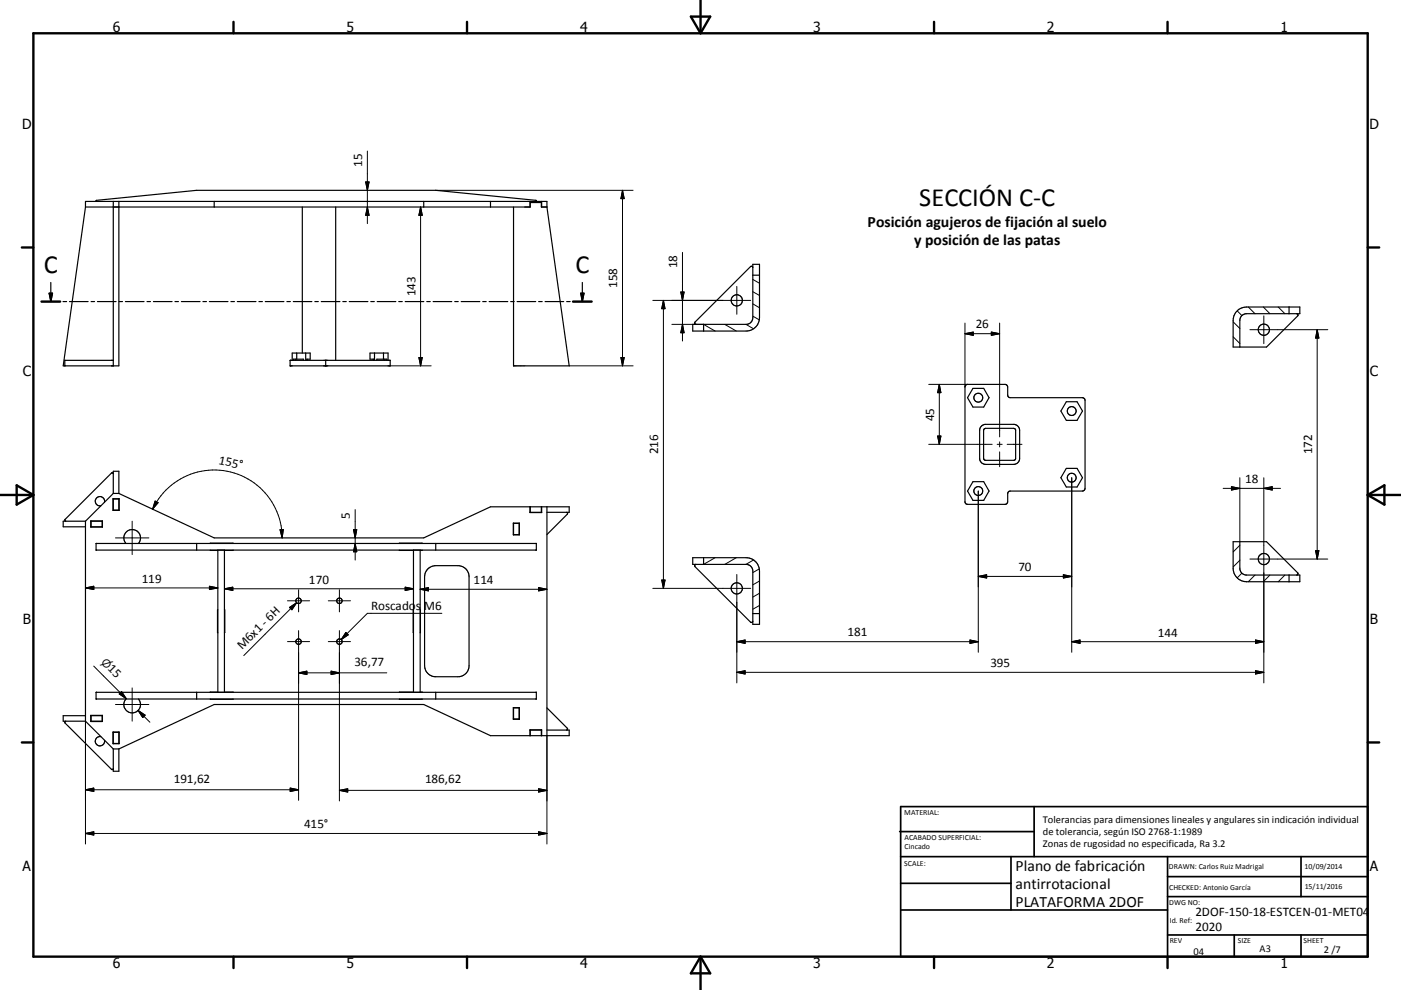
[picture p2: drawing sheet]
<svg xmlns="http://www.w3.org/2000/svg" width="420mm" height="297mm" viewBox="0 0 420 297" stroke-linecap="round" stroke-linejoin="round" font-family="sans-serif">
<g fill="none" stroke="#000" stroke-width=".36">
<path d="M25.6 62.1v-1.7h138.4v1.7M25.6 62.1h133.4v-1.3h3.3v1.3h1.7M29 60.4l-.2-.1 .2-.2 30-3h71.6l30 3 .2 .2-.2 .1M34 60.4v49.4M35.6 60.4v49.4h-16.7l6.7-47.7M64.2 60.4v1.7M90.6 62.1v43.8M100.6 62.1v46M127 60.4v1.7M147.1 60.4v1.7M154 62.1v47.7h16.7l-6.7-47.7M158.9 60.4v1.7"/>
<path d="M162.4 60.4v1.7M12.4 90.5h5.6M14.7 88h1l-.5 2.5zM15.2 84.7v5.8M18.9 90.5h1.1M20.8 90.5h5.6M27.3 90.5h1M29.2 90.5h5.6M35.7 90.5h1M37.6 90.5h5.6M44.1 90.5h1M46 90.5h5.6"/>
<path d="M52.5 90.5h1M54.4 90.5h5.6M60.8 90.5h1.1M62.8 90.5h5.6M69.2 90.5h1.1M71.2 90.5h5.5M77.6 90.5h1.1M79.5 90.5h5.6M86 90.5h1.1M87.9 90.5h5.6M94.4 90.5h1M96.3 90.5h5.6"/>
<path d="M102.8 90.5h1M104.7 90.5h5.6M111.2 90.5h1M113.1 90.5h5.6M119.5 90.5h1.1M121.5 90.5h5.6M128 90.5h1M129.9 90.5h5.5M136.3 90.5h1.1M138.3 90.5h5.6M144.7 90.5h1.1M146.6 90.5h5.6"/>
<path d="M153.1 90.5h1.1M155 90.5h5.6M161.5 90.5h1M163.4 90.5h5.6M169.9 90.5h1M171.8 90.5h5.6M174.1 88h1l-.5 2.5zM174.6 84.7v5.8M207.7 97.3h16a1.99 1.99 0 0 0 2-2v-16h2v16a4 4 0 0 1-4 4h-16zM210.9 97.3v2M225.7 82.6h2M225.7 80.3l-.3-.4-.4 .1-16.6 16.6-.1 .5 .4 .2"/>
<path d="M386.5 92.1v2M388.7 94.1l.4 .2-.1 .5-9.3 9.3h-10v-8a4 4 0 0 1 4-4h16v2h-16a2.02 2.02 0 0 0-2 2v8M34 108.1h-14.6v1.7M87 108.1h30v1.7h-30zM87.6 108.1v-2.2h5.4v1.9h-1v.3M88 108.1v-.3h2.9v.3M88.6 107.8v.3M89 105.9v1.9M91.7 105.9v2.2M97.6 108.1v1.7M111.9 107.8v.3M111.9 108.1v-.3h-1v-1.9h5.4v2.2"/>
<path d="M112.3 105.9v2.2M113 108.1v-.3h3v.3M115 105.9v1.9M115.4 107.8v.3M289.5 115.5l.6-.2h11.4l.6 .6v2.8l.4 .5 .4 .1h21.6l.6 .3 .2 .5v26.4l-.2 .6-.6 .2h-21.6l-.4 .1-.4 .5v2.8l-.6 .6h-11.4l-.6-.2-.2-.6v-34.4zM291.7 116.5h3.2l1.6 2.8-1.6 2.8h-3.2l-1.6-2.8zM294.3 127.7l1.2-.4h8.4a1.8 1.8 0 0 1 1.8 1.8v8.4a1.8 1.8 0 0 1-1.8 1.8h-8.4a1.8 1.8 0 0 1-1.8-1.8v-8.4l.2-.9zM295 128.8l.5-.3h8.4l.5 .3v9.1l-.5 .2-8.8-.1-.2-.5zM319.7 120.5h3.2l1.6 2.8-1.6 2.8h-3.2l-1.6-2.8zM25.6 156.4v60M25.6 156.4h-6.7v1.6h6.7M27.2 156.3h3.5v1.8h-3.5z"/>
<path d="M27.2 158h3.5M27.2 156.4h3.5M27.3 156.4v1.6M30.6 156.4v1.6M31.3 150.7a1.4 1.4 0 0 0-1.2-1.7 1.4 1.4 0 0 0-1.5 1.5 1.4 1.4 0 0 0 1.7 1.2M33.9 149.6h1.8v3.5h-1.8zM34 148v-6.6h1.6v6.6M34 149.6v3.5M34 148h1.6M34 148l-8.4 8.4M34 153h1.6M34 149.7h1.6"/>
<path d="M34 142.2l-.2-.3h-.4l-13.9 13.9v.4l.3 .2M35.6 149.6v3.5M35.6 148l28.6 13.4h62.8l20.1-9.3h23.6v1.6h-6.7M153.9 157h1.8v3.5h-1.8zM154 157v3.5M154 157h1.6M155.6 157v3.5M158.9 152.1v1.7h3.5v-1.7M158.9 153.7h3.5M159 152.1v1.6M162.3 152.1v1.6M164 152.1v68.6"/>
<path d="M169.8 153.7l.3 .2v.4l-6.1 6.1M291.7 144.5h3.2l1.6 2.8-1.6 2.8h-3.2l-1.6-2.8zM319.7 140.5h3.2l1.6 2.8-1.6 2.8h-3.2l-1.6-2.8zM28.8 163h132v2h-132zM37.8 163a2.5 2.5 0 0 1 .1-3.4 2.5 2.5 0 0 1 3.5 0 2.5 2.5 0 0 1 .1 3.4M59 163v2M63 163h6.9M63 165l2.3 .1M65.3 165v42.7M67.3 165v42.7M69.9 165l-2.6 .1M119.7 163h6.9"/>
<path d="M119.7 165l4.3 .1M124 165v42.7M126 165v42.7M126.6 165l-.6 .1M128.3 170.7l1.1-.7 .8-.3h7.1a3.3 3.3 0 0 1 3.3 3.3v26.7a3.3 3.3 0 0 1-3.3 3.3h-6.7a3.3 3.3 0 0 1-3.3-3.3v-26.7l.2-1.2zM130.6 163v2M154 160.4h1.6M207.7 167.3h16a4.1 4.1 0 0 1 4 4v16h-2v-16a2.03 2.03 0 0 0-2-2h-16zM208.7 169.3l-.4 .2 .1 .5 16.6 16.6 .4 .1 .3-.4M210.9 167.3v2M371.7 162.5v8a1.97 1.97 0 0 0 2 2h16v2h-16a4 4 0 0 1-4-4v-8h10l9.3 9.3 .1 .5-.4 .2M386.5 172.5v2"/>
<path d="M65.3 183v6.8M67.3 183v6.8M124 183v6.8M126 183v6.8M225.7 184.1h2M19.8 216.4l-.3 .2v.3l13.9 13.9 .4 .1 .2-.3M25.6 216.4l8.4 8.3M25.6 214.7h-6.7v1.7h6.7M27.2 214.6h3.5v1.9h-3.5zM27.2 216.4h3.5M27.2 214.7h3.5M27.3 214.7v1.7"/>
<path d="M28.8 207.7h132v2h-132zM30.6 214.7v1.7M33.9 219.6h1.8v3.5h-1.8zM34 219.6v3.5M34 219.7h1.6M35.6 219.6v3.5M37.8 209.7a2.5 2.5 0 0 0 .1 3.5 2.5 2.5 0 0 0 3.5 0 2.5 2.5 0 0 0 .1-3.5M59 207.7v2M63 209.7h6.9M65.3 207.6l-2.3 .1M67.3 207.6l2.6 .1M119.7 209.7h6.9"/>
<path d="M124 207.6l-4.3 .1M126 207.6l.6 .1M130.6 207.7v2M153.9 212.3h1.8v3.5h-1.8zM154 212.3v3.5M154 215.7h1.6M154 212.4h1.6M155.6 212.3v3.5M158.9 219h3.5M159 219v1.7M162.3 219v1.7M164 219h6.7v1.7h-23.6l-20.1-9.3h-62.8l-28.6 13.3"/>
<path d="M164 212.4l6.1 6.1v.3l-.3 .2M30.3 221a1.39 1.39 0 0 0-1.7 1.3 1.39 1.39 0 0 0 1.5 1.5 1.39 1.39 0 0 0 1.2-1.7M34 224.7v6.7h1.6v-6.7M34 224.7h1.6M34 223h1.6M158.9 220.7v-1.7h3.5v1.7"/>
<circle cx="220.9" cy="90.1" r="1.67"/>
<circle cx="378.9" cy="98.9" r="1.68"/>
<circle cx="293.3" cy="119.3" r="1.33"/>
<circle cx="321.3" cy="123.3" r="1.33"/>
<circle cx="293.3" cy="147.3" r="1.33"/>
<circle cx="321.3" cy="143.3" r="1.33"/>
<circle cx="220.9" cy="176.5" r="1.68"/>
<circle cx="378.9" cy="167.7" r="1.68"/>
<circle cx="89.5" cy="180.2" r=".82"/>
<circle cx="89.5" cy="192.5" r=".82"/>
<circle cx="101.8" cy="180.2" r=".82"/>
<circle cx="101.8" cy="192.5" r=".82"/>
</g>
<g fill="#000">
<circle cx="87" cy="109.8" r=".18"/>
<circle cx="87" cy="108.1" r=".18"/>
<circle cx="97.6" cy="108.1" r=".18"/>
<circle cx="97.6" cy="109.8" r=".18"/>
</g>
<g fill="none" stroke="#000" stroke-width=".71">
<path d="M10 10h400v277h-400zM70 6.6v3.4M140 6.6v3.4M207.1 5h5.8l-2.9 5zM210 0v10M280 6.6v3.4M350 6.6v3.4M6.6 74.2h3.4M410 74.2h3.5M12.4 90.5h5.6M171.8 90.5h5.6M0 148.5h10"/>
<path d="M5 145.6l5 2.9-5 2.9zM410 148.5h10.1M410 148.5l5.1-2.9v5.8zM6.6 222.7h3.4M410 222.7h3.5M70 287v3.4M140 287v3.4M210 287v10M210 287l2.9 5h-5.8zM280 287v3.4M350 287v3.4"/>
</g>
<g fill="none" stroke="#000" stroke-width=".51">
<path d="M269.7 249.5h40.3M270 242h140v45h-140zM270 257h140M303.1 257v16M310 242v15M350 257v30M390.1 257v12M270 265h33.1M270 273h80M350 269h60M350 263h60M350 280.5h60"/>
<path d="M370 280.5v6.5M390.1 280.5v6.5"/>
</g>
<g fill="none" stroke="#000" stroke-width=".3">
<path d="M109.6 54.6h1.1l-.6 2.5zM110.1 45.3v21.8M130.6 57.1h59.2M186.6 57.1v52.7M186.6 57.1l.5 2.5h-.9zM110.1 62.1l.6 2.5h-1.1zM126.1 62.1l.5 2.5h-1zM126.1 62.1v47.7M204.6 75.7v26.6M195.7 90.1h29.4M198.9 90.1v86.4M198.9 90.1l.5 2.5h-1z"/>
<path d="M201.4 97.3h9.5l3.5 2M204.1 87.6h1l-.5 2.5zM204.6 97.3l.5 2.5h-1zM217.3 97.3l3.4 2M220.9 85.9v8.4M223.6 97.3l2.3 1.3M225.7 94.8l1.9 1.1M225.7 91.2l2 1.1M225.7 87.5l2 1.2M225.7 83.8l2 1.2M289.3 96.9v19.2M297.2 99.6l2.5 .5-2.5 .5z"/>
<path d="M299.7 96.9v34.2M369.7 96.6l2 2M371 93.3l1.3 1.4M374.3 92.1l2 2M374.7 98.9h23.4M378.8 92.1l1.9 2M378.9 94.7v8.4M383.2 92.1l2 2M394.9 98.9v68.8M394.9 98.9l.5 2.5h-1zM117 109.8h12.3M125.6 107.3h1l-.5 2.5z"/>
<path d="M170.7 109.8h19.1M186.2 107.3h.9l-.5 2.5zM278.4 115.3h11.7M281.6 115.3v18M281.6 115.3l.5 2.5h-1zM289.3 100.1h10.4M289.3 100.1l2.5-.5v1zM369.7 101l2 2.1M278.4 133.3h19.1M281.1 130.8h1l-.5 2.5zM299 133.3h1.5M299.7 132.6v1.5"/>
<path d="M299.7 135.6v4.4M302 133.3h4.4M39.6 156.4v10M45.7 152.8a20.4 20.4 0 0 1 22.9-11.3 20.4 20.4 0 0 1 16 19.9M46.5 150.3l.9 .5-1.7 2zM84 158.9h.9l-.3 2.5zM106 158.9h1l-.5 2.5zM106.5 152.9v15.1M293.3 147.3v48.4M321.3 143.3v52.4M366.7 146.5h17.2M369.2 146l2.5 .5-2.5 .5z"/>
<path d="M371.7 143.3v19.2M378.9 143.3v61.6M378.9 146.5l2.5-.5v1zM25.6 176.4l2.5-.5v1zM25.6 176.4h39.7M34.6 161.4h10M62.8 175.9l2.5 .5-2.5 .5zM67.3 176.6h56.7M67.3 176.6l2.5-.4v.9zM89.5 176.9v6.7M101.8 176.9v6.7M106.5 163l.5 2.5h-1z"/>
<path d="M121.5 176.2l2.5 .4-2.5 .5zM126 176.8h38M126 176.8l2.5-.5v1zM161.5 176.3l2.5 .5-2.5 .5zM195.7 176.5h29.4M198.4 174h1l-.5 2.5zM214.4 167.3l-3.5 2M220.7 167.3l-3.4 2M220.9 172.3v32.6M225.9 168l-2.3 1.3M227.6 170.7l-1.9 1.1M227.7 178l-2 1.1"/>
<path d="M227.7 174.3l-2 1.2M293.3 172.9h28M293.3 172.9l2.5-.5v1zM318.8 172.4l2.5 .5-2.5 .5zM371.7 168.1l-2 2M371.7 163.6l-2 2M372.3 172l-1.3 1.3M374.7 167.7h23.4M376.3 172.5l-2 2M380.7 172.5l-1.9 2M385.2 172.5l-2 2M394.4 165.2h1l-.5 2.5z"/>
<path d="M28.1 199.8l9.7 9.8M86.2 192.5h6.6M86.2 180.2h6.6M86.8 182.2l2.1-1.4-1.4 2.1zM88.9 180.8l-15.8 15.9M89.5 189.2v50.9M98.4 192.5h6.7M98.4 180.2h6.7M101.8 189.2v51.1M103.7 189.7l.7 .8-2.1 1.4zM132.5 184h-22.4l-7.8 7.9M220.9 192.5h72.4"/>
<path d="M220.9 192.5l2.5-.5v1zM227.7 181.6l-2 1.2M290.8 192l2.5 .5-2.5 .5zM321.3 192.5h57.6M321.3 192.5l2.5-.5v1zM376.4 192l2.5 .5-2.5 .5zM25.6 216.4v36.8M34.6 211.4h10M36.1 207.8l1.7 1.8M36.4 207.5l1.4 2.1-2.1-1.4zM39.6 206.4v10M41.4 213.1l3.5 3.6"/>
<path d="M41.4 213.1l2.1 1.5-.7 .7zM89.5 201.9h26.5M89.5 201.9l2.5-.5v1zM99.3 201.4l2.5 .5-2.5 .5zM220.9 201.7h158M220.9 201.7l2.5-.5v1zM376.4 201.2l2.5 .5-2.5 .5zM25.6 236.9l2.5-.5v1zM25.6 236.9h63.9M87 236.4l2.5 .5-2.5 .5zM101.8 237.1h62.2M101.8 237.1l2.5-.5v1z"/>
<path d="M161.5 236.6l2.5 .5-2.5 .5zM164 220.7v32.5M25.6 250h138.4M25.6 250l2.5-.5v1zM161.5 249.5l2.5 .5-2.5 .5z"/>
</g>
<path d="M14.7 88h1l-.5 2.5zM174.1 88h1l-.5 2.5z" fill="#000" stroke="#000" stroke-width=".36"/>
<g fill="#000" stroke="#000" stroke-width=".3">
<path d="M109.6 54.6h1.1l-.6 2.5zM186.6 57.1l.5 2.5h-.9zM110.1 62.1l.6 2.5h-1.1zM126.1 62.1l.5 2.5h-1zM198.9 90.1l.5 2.5h-1zM204.1 87.6h1l-.5 2.5zM204.6 97.3l.5 2.5h-1zM289.3 100.1l2.5-.5v1zM125.6 107.3h1l-.5 2.5zM186.2 107.3h.9l-.5 2.5zM281.6 115.3l.5 2.5h-1zM297.2 99.6l2.5 .5-2.5 .5z"/>
<path d="M394.9 98.9l.5 2.5h-1zM281.1 130.8h1l-.5 2.5zM46.5 150.3l.9 .5-1.7 2zM84 158.9h.9l-.3 2.5zM106 158.9h1l-.5 2.5zM369.2 146l2.5 .5-2.5 .5zM378.9 146.5l2.5-.5v1zM25.6 176.4l2.5-.5v1zM62.8 175.9l2.5 .5-2.5 .5zM67.3 176.6l2.5-.4v.9zM106.5 163l.5 2.5h-1zM121.5 176.2l2.5 .4-2.5 .5z"/>
<path d="M126 176.8l2.5-.5v1zM161.5 176.3l2.5 .5-2.5 .5zM198.4 174h1l-.5 2.5zM293.3 172.9l2.5-.5v1zM318.8 172.4l2.5 .5-2.5 .5zM394.4 165.2h1l-.5 2.5zM86.8 182.2l2.1-1.4-1.4 2.1zM103.7 189.7l.7 .8-2.1 1.4zM220.9 192.5l2.5-.5v1zM290.8 192l2.5 .5-2.5 .5zM321.3 192.5l2.5-.5v1zM376.4 192l2.5 .5-2.5 .5z"/>
<path d="M36.4 207.5l1.4 2.1-2.1-1.4zM41.4 213.1l2.1 1.5-.7 .7zM89.5 201.9l2.5-.5v1zM99.3 201.4l2.5 .5-2.5 .5zM220.9 201.7l2.5-.5v1zM376.4 201.2l2.5 .5-2.5 .5zM25.6 236.9l2.5-.5v1zM87 236.4l2.5 .5-2.5 .5zM101.8 237.1l2.5-.5v1zM161.5 236.6l2.5 .5-2.5 .5zM25.6 250l2.5-.5v1zM161.5 249.5l2.5 .5-2.5 .5z"/>
</g>
<g font-size="7.9">
<text x="275.6" y="61.7">SECCIÓN C-C</text>
<text x="13.1" y="82">C</text>
<text x="172.6" y="82">C</text>
</g>
<g font-size="4.7">
<text x="260.1" y="68.1">Posición agujeros de fijación al suelo</text>
<text x="274.1" y="73.5">y posición de las patas</text>
<text x="304.5" y="261.2">Plano de fabricación</text>
<text x="304.5" y="266.6">antirrotacional</text>
<text x="304.5" y="272">PLATAFORMA 2DOF</text>
</g>
<g font-size="4.2">
<text x="33.9" y="9.6">6</text>
<text x="103.9" y="9.6">5</text>
<text x="173.9" y="9.6">4</text>
<text x="243.8" y="9.6">3</text>
<text x="313.9" y="9.6">2</text>
<text x="383.9" y="9.6">1</text>
<text x="6.7" y="38.7">D</text>
<text x="410.5" y="38.7">D</text>
<text x="6.9" y="112.9">C</text>
<text x="410.7" y="112.9">C</text>
<text x="6.9" y="187.1">B</text>
<text x="410.7" y="187.1">B</text>
<text x="6.8" y="261.4">A</text>
<text x="410.7" y="261.4">A</text>
<text x="33.9" y="290.4">6</text>
<text x="103.9" y="290.4">5</text>
<text x="173.9" y="290.4">4</text>
<text x="243.8" y="290.4">3</text>
<text x="313.9" y="290.4">2</text>
<text x="383.9" y="290.4">1</text>
</g>
<g font-size="3.9">
<text x="108.6" y="50.1" transform="rotate(-90 108.6 50.1)">15</text>
<text x="203" y="80.5" transform="rotate(-90 203 80.5)">18</text>
<text x="124.5" y="88.9" transform="rotate(-90 124.5 88.9)">143</text>
<text x="185.1" y="86.4" transform="rotate(-90 185.1 86.4)">158</text>
<text x="292.5" y="98.6">26</text>
<text x="280.1" y="126.3" transform="rotate(-90 280.1 126.3)">45</text>
<text x="197.4" y="136.3" transform="rotate(-90 197.4 136.3)">216</text>
<text x="393.4" y="136.3" transform="rotate(-90 393.4 136.3)">172</text>
<text x="65.4" y="139.2" transform="rotate(12 65.4 139.2)">155°</text>
<text x="373.3" y="144.9">18</text>
<text x="104.9" y="155.6" transform="rotate(-90 104.9 155.6)">5</text>
<text x="305.3" y="171.4">70</text>
<text x="42.5" y="174.8">119</text>
<text x="92.6" y="175.1">170</text>
<text x="142" y="175.3">114</text>
<text x="111.3" y="183">Roscado</text>
<text x="124.7" y="183">s</text>
<text x="127.1" y="183">M6</text>
<text x="254.1" y="190.9">181</text>
<text x="347.1" y="191">144</text>
<text x="72.6" y="195.1" transform="rotate(-45 72.6 195.1)">M6x1 - 6H</text>
<text x="32.2" y="200.8" transform="rotate(45 32.2 200.8)">15</text>
<text x="106.3" y="199.7">36,77</text>
<text x="296.9" y="200.2">395</text>
<text x="52.1" y="234.9">191,62</text>
<text x="127.4" y="235">186,62</text>
<text x="91.2" y="248.5">415°</text>
<text x="358.4" y="274.9">2DOF-150-18-ESTCEN-01-MET04</text>
<text x="358.4" y="279.4">2020</text>
</g>
<text font-size="3.3" x="30.1" y="198.9" transform="rotate(45 30.1 198.9)">⌀</text>
<g font-size="3.1">
<text x="312.7" y="246.8">Tolerancias para dimensiones lineales y angulares sin indicación individual</text>
<text x="312.7" y="250.4">de tolerancia, según ISO 2768-1:1989</text>
<text x="312.7" y="254">Zonas de rugosidad no especificada, Ra 3.2</text>
<text x="357.8" y="286.5">04</text>
<text x="377.6" y="285.6">A3</text>
<text x="396.9" y="285.9">2 /7</text>
</g>
<g font-size="2.4">
<text x="271.1" y="244.4">MATERIAL:</text>
<text x="271.2" y="252">ACABADO SUPERFICIAL:</text>
<text x="271.2" y="254.7">Cincado</text>
<text x="271.1" y="259.7">SCALE:</text>
<text x="350.4" y="260.8">DRAWN: Carlos Ruiz Madrigal</text>
<text x="391.1" y="260.6">10/09/2014</text>
<text x="350.5" y="267">CHECKED: Antonio García</text>
<text x="391.2" y="266.7">15/11/2016</text>
<text x="350.5" y="271.4">DWG NO:</text>
<text x="350.7" y="276.9">Id. Ref:</text>
<text x="350.7" y="282.8">REV</text>
<text x="371.1" y="282.9">SIZE</text>
<text x="390.8" y="283">SHEET</text>
</g>
</svg>
